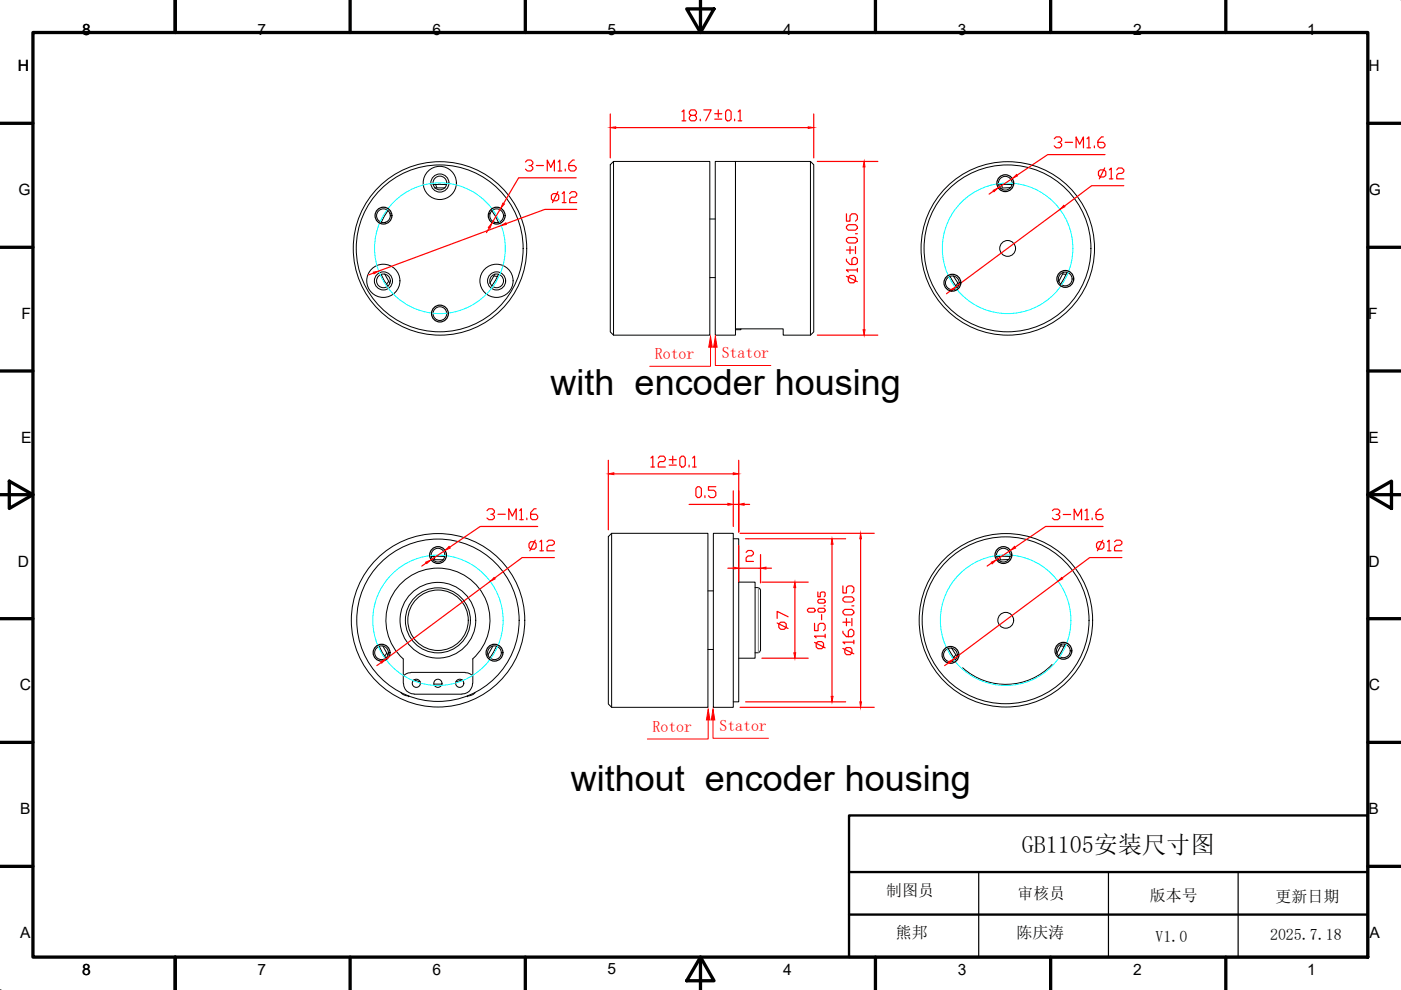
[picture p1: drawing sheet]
<svg xmlns="http://www.w3.org/2000/svg" width="297mm" height="210mm" viewBox="0 0 297 210" stroke-linecap="round" stroke-linejoin="round" font-family="sans-serif">
<!-- layer: 0 -->
<g fill="none" stroke="#000" stroke-width=".7">
<path d="M37.1 0v6.9M74.2 0v6.9M111.4 0v6.9M148.5 0v6.9M185.6 0v6.9M222.8 0v6.9M259.9 0v6.9M7 6.9h283v196h-283zM145.6 1.9h5.8l-2.9 5zM0 26.1h7M290 26.1h7M0 52.4h7"/>
<path d="M290 52.4h7M0 78.7h7M290 78.7h7M0 104.9h7M2 102l5 2.9-5 2.9zM290 104.9l5-2.9v5.8zM290 104.9h7M0 131.2h7M290 131.2h7M0 157.4h7M290 157.4h7M0 183.7h7"/>
<path d="M290 183.7h7M37.1 202.9v7M74.2 202.9v7M111.4 202.9v7M148.5 202.9l2.9 5h-5.8zM148.5 202.9v7M185.6 202.9v7M222.8 202.9v7M259.9 202.9v7"/>
</g>
<path d="M180 172.9h110v30h-110zM180 184.9h110M180 193.9h110" fill="none" stroke="#000" stroke-width=".5"/>
<path d="M235 184.9h55h-27.5v18M0 209.9h.1M207.5 202.9v-18h-27.5h55v18" fill="none" stroke="#000" stroke-width=".25"/>
<g fill="none" stroke="#000" stroke-width=".21">
<path d="M91.8 39.1h2.9M92.1 39.8h2.3M92.3 39.1l.3 .7M130.1 34.2h20.4v36.9h-20.4l-.7-.7v-35.5zM130.1 34.2v36.9M151.6 34.2h20.2l.7 .7v35.5l-.7 .7h-5.7v-1.4h-10.2v-35.5v36.9h-4.3zM171.8 34.2v36.9M212.2 39.1l.3 .6M214.3 39.8l-2.2 .1M214.6 39.1l-2.9 .1M80.8 58.2l1.5 2.5M81.6 47.2h.1"/>
<path d="M81.6 58.1l1.1 2M82.3 44.6l-1.5 2.6M82.4 59.7l-.4 .5M82.7 45.2v.2M103.8 45.2v.2M104.2 44.6l.9 1.3 .6 1.3M104.8 58.5l.7 .1M104.8 47.2h.2M104.9 58.1l-1.1 2M105.7 58.2l-1.5 2.5M150.5 58.9h1.1M150.5 46.4h1.1"/>
<path d="M201.4 58.6l1.5 2.5M202.1 58.5l1.2 1.9M225.3 58.1l.8 .1M225.5 57.7l-1 2M226.2 57.7l-1.3 2.6M157.1 69.7v.2h-1.2M203.1 60l-.5 .7M91.4 118h2.9M91.7 118.7h2.3M91.9 117.9l.3 .7M129 113.8l.7-.7h20.4v36.9h-20.4l-.7-.7zM129.7 113.1v36.9"/>
<path d="M151.2 113.1h4.3v36.9h-4.3zM155.5 114.2h1.1v34.6h-1.1M211.8 118l.3 .6M213.9 118.6l-2.2 .1M214.2 118l-2.9 .1M80.4 137l.6 1.3 .9 1.3M81.2 137l1.1 1.9M82 138.5l-.4 .6M100.2 139.7a11 11 0 0 0 .6-15.9 11 11 0 0 0-15.9 0 11 11 0 0 0 .6 15.9v5.2M100.2 139.7v5.2M104.5 137l-1.1 1.9M105.3 137l-1.5 2.6"/>
<path d="M150.1 137.7h1.1M150.1 125.3h1.1M156.6 123.4h3.5v16.2h-3.5M160.1 138.4h.7M160.1 124.6h.7M160.8 124.6l.3 .2 .1 .2M161.2 137.9l-.1 .3-.3 .1M161.2 125v12.9M201 137.4l1.5 2.5M201.7 137.4l1.2 1.9M202.6 138.9l-.4 .6M224.9 137h.8"/>
<path d="M225.1 136.5l-1.1 2.1M225.8 136.5l-1.3 2.7M85 146.8l.4 .4 1.3 .4M85.6 144.9a2.17 2.17 0 0 0 2.2 2.2M87.1 142.6l-.6 .1-.9 .6M87.1 142.6h11.5M87.8 144.1l1.3 .5M87.8 147.2h10.1M91.9 145h1.9M98 144.1l-1.4 .5M98.6 142.6l.6 .1 1 .6M100.2 144.9a2.17 2.17 0 0 1-2.3 2.2"/>
<path d="M100.8 146.8l-.5 .4-1.2 .4M223.1 140.9a13.6 13.6 0 0 1-19 .7"/>
<circle cx="93.2" cy="38.8" r="3.5"/>
<circle cx="93.3" cy="38.8" r="1.92"/>
<circle cx="93.3" cy="38.8" r="1.46"/>
<circle cx="213.1" cy="38.8" r="1.46"/>
<circle cx="81.3" cy="59.5" r="3.5"/>
<circle cx="81.3" cy="59.6" r="1.92"/>
<circle cx="81.3" cy="59.6" r="1.46"/>
<circle cx="81.3" cy="45.7" r="1.46"/>
<circle cx="93.2" cy="52.7" r="17.7"/>
<circle cx="93.3" cy="52.7" r="18.4"/>
<circle cx="105.3" cy="59.5" r="3.5"/>
<circle cx="105.3" cy="59.6" r="1.92"/>
<circle cx="105.3" cy="45.7" r="1.46"/>
<circle cx="105.3" cy="59.6" r="1.46"/>
<circle cx="201.9" cy="60" r="1.46"/>
<circle cx="213.6" cy="52.7" r="17.7"/>
<circle cx="213.6" cy="52.7" r="1.68"/>
<circle cx="213.7" cy="52.7" r="18.4"/>
<circle cx="225.9" cy="59.1" r="1.46"/>
<circle cx="93.3" cy="66.5" r="1.46"/>
<circle cx="92.9" cy="117.7" r="1.46"/>
<circle cx="212.7" cy="117.7" r="1.46"/>
<circle cx="80.9" cy="138.4" r="1.46"/>
<circle cx="92.8" cy="131.5" r="8"/>
<circle cx="92.8" cy="131.5" r="6.9"/>
<circle cx="92.9" cy="131.5" r="17.2"/>
<circle cx="92.9" cy="131.5" r="18.4"/>
<circle cx="92.9" cy="131.5" r="6.4"/>
<circle cx="104.8" cy="138.4" r="1.46"/>
<circle cx="201.5" cy="138.9" r="1.46"/>
<circle cx="213.2" cy="131.5" r="17.7"/>
<circle cx="213.2" cy="131.5" r="1.68"/>
<circle cx="213.3" cy="131.5" r="18.4"/>
<circle cx="225.5" cy="138" r="1.46"/>
<circle cx="88.3" cy="144.9" r=".86"/>
<circle cx="92.8" cy="144.9" r=".86"/>
<circle cx="97.5" cy="144.9" r=".86"/>
</g>
<path d="M160.8 124.6v13.8" fill="none" stroke="#808080" stroke-width=".21"/>
<g fill="#000" stroke="#000" stroke-width=".21">
<circle cx="86.7" cy="147.6" r=".05"/>
<circle cx="99.1" cy="147.6" r=".05"/>
</g>
<g fill="none" stroke="#0ff" stroke-width=".21">
<circle cx="93.3" cy="52.6" r="13.9"/>
<circle cx="213.6" cy="52.7" r="13.8"/>
<circle cx="92.9" cy="131.5" r="13.8"/>
<circle cx="213.2" cy="131.5" r="13.8"/>
</g>
<g fill="none" stroke="#f00" stroke-width=".25">
<path d="M111.4 34.3l.4-.4h.8l.4 .4v.4l-.4 .4h-.4M112.6 35.1l.4 .4v.3l-.4 .5h-.8l-.4-.5M113.7 35.1h1.5M116 36.3v-2.4l.8 1.6 .7-1.6v2.4M118.3 34.3l.4-.4v2.4M118.3 36.3h.8M119.8 35.8v.5M121.8 33.9h-.4l-.8 .8v1.1l.4 .5h.8l.4-.5v-.3l-.4-.4h-1.2M122.2 37.7h-12.2l-3.2 5.4M129.4 24.2v9.3M130.5 27.1h40.9M144.6 23.7l.4-.4v2.3"/>
<path d="M144.6 25.6h.8M146.5 24.5l-.3-.4v-.4l.3-.4h.8l.4 .4v.4l-.4 .4h-.8l-.3 .4v.4l.3 .3h.8l.4-.3v-.4l-.4-.4M148.5 25.3v.3M149.2 23.3h1.6l-1.2 2.3M151.5 25.3h1.5M151.5 24.1h1.5M152.3 23.3v1.6M154.2 23.3h.4l.4 .4v1.6l-.4 .3h-.4l-.4-.3v-1.6zM155.8 25.3v.3M156.5 23.7l.4-.4v2.3M156.5 25.6h.8M172.5 24.2v9.3"/>
<path d="M173.3 34.2h12.8M183.2 35.4v34.5M214.7 37.8l-3.1 2M223.5 29.4l.4-.4h.8l.4 .4v.4l-.4 .4h-.4M224.7 30.2l.4 .4v.3l-.4 .4h-.8l-.4-.4M225.8 30.2h1.6M228.2 31.3v-2.3l.7 1.6 .8-1.6v2.3M230.5 29.4l.4-.4v2.3M230.5 31.3h.7M232 30.9v.4M232.9 36.4l.4-.4h.8l.4 .4v.8l-.4 .3h-.8l-.4-.3zM233.9 29h-.4l-.7 .8v1.1l.4 .4h.7l.4-.4v-.3l-.4-.4h-1.1"/>
<path d="M234.2 35.6l-1.1 2.3M234.3 32.8h-12.2l-6.5 4.4M235.2 36l.4-.4v2.3M235.2 37.9h.8M236.8 36l.3-.4h.8l.4 .4v.4l-.4 .4h-.8l-.3 .4v.7h1.5M238.3 39.4h-6.9l-5.7 4.3M79.3 57.9l-1.1 .4M103.7 48.3l-.6 1M106.2 44.1l-1.9 3.2M106.3 47.8l-26 9.7M116.9 41.4l.4-.3h.8l.4 .3v.8l-.4 .4h-.8l-.4-.4zM118.3 40.6l-1.2 2.4"/>
<path d="M119.2 41.1l.4-.5v2.4M119.2 43h.8M120.8 41.1l.4-.5h.7l.4 .5v.3l-.4 .4h-.7l-.4 .4v.8h1.5M122.3 44.4h-6.8l-8.2 3M179.5 54.9v.4l.7 .8h1.2l.4-.4v-.8l-.4-.3h-.4l-.4 .3v1.2M179.5 50.7l.4-.3h1.5l.4 .3v.4l-.4 .4h-1.5l-.4-.4zM179.5 45.3v1.6h.7v-1.2l.4-.4h.8l.4 .4v.8l-.4 .4M179.5 58.6l2.3 1.1M179.5 53h1.5M179.9 47.6h1.5l.4 .5v.3l-.4 .4h-1.5l-.4-.4v-.3zM180.2 58.4h.8l.4 .4v.8l-.4 .4h-.8l-.3-.4v-.8zM180.2 52.3v1.5"/>
<path d="M181.4 52.3v1.5M181.4 49.6h.4M181.8 57.2h-2.3l.4 .5M181.8 56.9v.8M210.7 40.5l-1 .7M224.7 44.4l-22.2 16.5M173.3 71.1h12.8M201.6 61.6l-.9 .7M129 97.6v14.7M138 97.1l.4-.4v2.3M138 99h.8M139.6 97.1l.3-.4h.8l.4 .4v.4l-.4 .4h-.8l-.3 .4v.7h1.5"/>
<path d="M141.9 98.6h1.5M141.9 97.5h1.5M142.6 96.7v1.6M144.5 96.7h.4l.4 .4v1.5l-.4 .4h-.4l-.4-.4v-1.5zM146.1 98.6v.4M146.9 97.1l.4-.4v2.3M146.9 99h.7M156.6 97.6v15.2v-8.7M90.4 119.4l-1 .6M94.4 116.7l-3.1 2M103.3 108.3l.4-.4h.7l.4 .4v.4l-.4 .3h-.3M104.4 109l.4 .4v.4l-.4 .4h-.7l-.4-.4"/>
<path d="M105.6 109h1.5M107.9 110.2v-2.3l.7 1.5 .8-1.5v2.3M110.2 108.3l.3-.4v2.3M110.2 110.2h.7M111.7 109.8v.4M112.5 114.9h.8l.4 .4v.7l-.4 .4h-.8l-.3-.4v-.7zM113.5 114.5l-1.2 2.3M113.7 107.9h-.4l-.8 .8v1.1l.4 .4h.8l.3-.4v-.4l-.3-.4h-1.2M114 111.6h-12.2l-6.5 4.4M114.5 114.9l.3-.4v2.3M114.5 116.8h.7M116 114.9l.4-.4h.7l.4 .4v.4l-.4 .3h-.7l-.4 .4v.8h1.5"/>
<path d="M117.5 118.2h-6.8l-5.8 4.4M130.1 100.5h25.4M146.1 106.9h8.2M147.9 103.2h.4l.4 .4v1.5l-.4 .4h-.4l-.4-.4v-1.5zM149.5 105.1v.4M151.8 103.2h-1.6v.7h1.2l.4 .4v.8l-.4 .4h-.8l-.4-.4M155.5 104.1v7.5M155.5 106.9h1.1M156.6 115.7v7.7M156.9 113.1h28.5M157.8 106.9h1.1M158.1 114.2h21.2"/>
<path d="M158.2 117.1l.4-.4h.7l.4 .4v.4l-.4 .4h-.7l-.4 .4v.7h1.5M161.2 117.6v6M176.4 115.4v32.3M182.5 114.2v34.6M210.2 119.4l-.9 .6M214.3 116.7l-3.1 2M223.1 108.3l.4-.4h.8l.4 .4v.4l-.4 .4h-.4M224.3 109.1l.4 .3v.4l-.4 .4h-.8l-.4-.4M225.4 109.1h1.6M227.7 110.2v-2.3l.8 1.5 .8-1.5v2.3M230.1 108.3l.4-.4v2.3M230.1 110.2h.7"/>
<path d="M231.6 109.8v.4M232.5 115.3l.4-.4h.7l.5 .4v.7l-.5 .4h-.7l-.4-.4zM233.5 107.9h-.4l-.7 .8v1.1l.3 .4h.8l.4-.4v-.4l-.4-.3h-1.1M233.8 114.5l-1.1 2.3M233.9 111.6h-12.2l-6.5 4.4M234.8 114.9l.4-.4v2.3M234.8 116.8h.8M236.3 114.9l.4-.4h.8l.4 .4v.4l-.4 .3h-.8l-.4 .4v.8h1.6M237.9 118.2h-6.9l-5.8 4.4M103.9 123.3l-22.2 16.5M154.3 120.5h1.2M156.6 120.5h4.6"/>
<path d="M161.5 123.4h9.9M161.5 139.6h9.9M162.4 120.5h1.2M164.8 132.1l2.3 1.2M165.1 132.3l.4-.4h.8l.4 .4v.7l-.4 .4h-.8l-.4-.4zM167.1 130.8l-2.3-1.2v1.5M168.5 124.6v13.8M171.5 129h1.1l.2 .5-.2 .3h-1.1l-.3-.3v-.2zM172.7 132.2v1.5h.8v-1.1l.4-.4h.7l.4 .4v.7l-.4 .4M172.7 136.2l2.3 1.2M173 136.4l.5-.4h.7l.4 .4v.8l-.4 .3h-.7l-.5-.3zM173.4 125.5v1h.5v-.8l.3-.2h.5l.3 .2v.6l-.3 .2"/>
<path d="M173.6 129h1.1l.3 .5-.3 .3h-1.1l-.2-.3zM173.6 127.1h1.1l.3 .3v.2l-.3 .3h-1.1l-.2-.3zM174.2 130.3v1.1M174.7 128.5h.3M175 134.9h-2.3l.3 .3M175 134.5v.7M178.7 133.8v.4l.8 .8h1.1l.4-.4v-.8l-.4-.4h-.3l-.4 .4v1.2M178.7 126.9l.4-.4h1.5l.4 .4v.4l-.4 .3h-1.5l-.4-.3zM178.7 124.2v1.5h.8v-1.1l.4-.4h.7l.4 .4v.8l-.4 .3M178.7 137.5l2.3 1.1M178.7 131.9h1.6M179.1 137.7l.4-.4h.8l.3 .4v.7l-.3 .4h-.8l-.4-.4z"/>
<path d="M179.1 129.2h1.5l.4 .4v.4l-.4 .4h-1.5l-.4-.4v-.4zM179.5 131.1v1.6M180.6 131.1v1.6M180.6 128.5h.4M181 136.1h-2.3l.4 .4M181 135.7v.8M224.3 123.3l-22.2 16.5M80.8 140.5l-.9 .6M156.9 150h28.5M158.1 148.8h21.2M201.2 140.5l-.9 .6"/>
</g>
<g fill="#f00" stroke="#f00" stroke-width=".21">
<path d="M201.5 61.5l1-.6-.8 .8z"/>
<path d="M225.6 43.5l.2 .3-1.1 .6z"/>
<path d="M210.6 40.4l1-.6-.9 .8z"/>
<path d="M214.7 37.8l.8-.8 .2 .3z"/>
<path d="M201.1 140.3l1-.5-.8 .8z"/>
<path d="M225.1 122.4l.2 .3-1 .6z"/>
<path d="M210.2 119.2l1-.5-.9 .9z"/>
<path d="M215.1 115.8l.2 .4-1 .5z"/>
<path d="M80.7 140.3l1-.5-.8 .8z"/>
<path d="M104.8 122.4l.2 .3-1.1 .6z"/>
<path d="M90.2 119.2l1.1-.5-.8 .8z"/>
<path d="M95.2 115.8l.3 .4-1.1 .5z"/>
<path d="M79.1 57.7l1.2-.2-1 .6z"/>
<path d="M106.3 47.8l.9-.6 .2 .4z"/>
<path d="M104.3 47.3l-.4 1.1-.4-.2z"/>
<path d="M106.6 43.1l.4 .1-.8 .9z"/>
<path d="M183.2 34.2l.2 1.2h-.4z"/>
<path d="M183 69.9h.4l-.2 1.2z"/>
<path d="M129.4 27.1l1.1-.2v.3z"/>
<path d="M171.4 26.9l1.1 .2-1.1 .1z"/>
<path d="M129 100.5l1.1-.3v.4z"/>
<path d="M155.5 100.2l1.1 .3-1.1 .1z"/>
<path d="M155.5 120.2l1.1 .3-1.1 .2z"/>
<path d="M161.2 120.5l1.2-.3v.5z"/>
<path d="M156.6 106.9l1.2-.2v.4z"/>
<path d="M154.3 106.7l1.2 .2-1.2 .2z"/>
<path d="M182.5 113.1l.1 1.1h-.3z"/>
<path d="M182.3 148.8h.3l-.1 1.2z"/>
<path d="M176.4 114.2l.2 1.2h-.4z"/>
<path d="M176.2 147.7h.4l-.2 1.1z"/>
<path d="M168.5 123.4l.2 1.2h-.4z"/>
<path d="M168.3 138.4h.4l-.2 1.2z"/>
</g>
<g fill="none" stroke="#000" stroke-width=".25">
<circle cx="213.1" cy="38.8" r="1.78"/>
<circle cx="81.3" cy="45.7" r="1.78"/>
<circle cx="105.3" cy="45.7" r="1.78"/>
<circle cx="201.9" cy="59.9" r="1.78"/>
<circle cx="225.9" cy="59.1" r="1.78"/>
<circle cx="93.3" cy="66.5" r="1.78"/>
<circle cx="92.9" cy="117.7" r="1.78"/>
<circle cx="212.7" cy="117.7" r="1.78"/>
<circle cx="80.9" cy="138.4" r="1.78"/>
<circle cx="104.8" cy="138.4" r="1.78"/>
<circle cx="201.5" cy="138.9" r="1.78"/>
<circle cx="225.5" cy="138" r="1.78"/>
</g>
<!-- layer: PDF25_0 -->
<g fill="#f00" stroke="#f00" stroke-width=".21">
<path d="M151.7 71.3l.3 2.3h-.7z"/>
<path d="M150.6 71.3l.4 2.3h-.7z"/>
<path d="M151.2 150.4l.4 2.2h-.8z"/>
<path d="M150.1 150.4l.4 2.2h-.7z"/>
</g>
<path d="M150.6 73.6v4.1h-12.8M151.7 73.6v3.9h11.7M150.1 152.6v4.1h-12.8M151.2 152.6v3.9h11.7" fill="none" stroke="#f00" stroke-width=".21"/>
<g font-size="7.6">
<text x="116.7" y="83.8">with encoder housing</text>
<text x="121" y="167.8">without encoder housing</text>
</g>
<text font-size="5.1" x="216.6" y="180.8">GB1105安装尺寸图</text>
<g font-size="3.4" fill="#f00">
<text x="138.8" y="76.1">Rotor</text>
<text x="153" y="75.9">Stator</text>
<text x="138.4" y="155.1">Rotor</text>
<text x="152.5" y="154.9">Stator</text>
</g>
<g font-size="3.4">
<text x="187.9" y="190">制图员</text>
<text x="215.7" y="190.7">审核员</text>
<text x="243.8" y="191">版本号</text>
<text x="270.4" y="191.3">更新日期</text>
<text x="189.9" y="198.9">熊邦</text>
<text x="215.5" y="198.9">陈庆涛</text>
<text x="245" y="199.8">V1.0</text>
<text x="269.3" y="199.2">2025.7.18</text>
</g>
<g font-size="3.3">
<text x="17.5" y="7.3">8</text>
<text x="54.6" y="7.4">7</text>
<text x="91.7" y="7.3">6</text>
<text x="128.8" y="7.3">5</text>
<text x="166.1" y="7.4">4</text>
<text x="203.1" y="7.3">3</text>
<text x="240.2" y="7.4">2</text>
<text x="277.1" y="7.4">1</text>
<text x="3.8" y="15.1">H</text>
<text x="290.1" y="15.1">H</text>
<text x="3.9" y="41.4">G</text>
<text x="290.2" y="41.4">G</text>
<text x="4.6" y="67.6">F</text>
<text x="290.1" y="67.6">F</text>
<text x="4.5" y="93.8">E</text>
<text x="290.1" y="93.8">E</text>
<text x="3.8" y="120.1">D</text>
<text x="290.1" y="120.1">D</text>
<text x="4.2" y="146.4">C</text>
<text x="290.2" y="146.4">C</text>
<text x="4.3" y="172.6">B</text>
<text x="290.1" y="172.6">B</text>
<text x="4.3" y="198.9">A</text>
<text x="290.4" y="198.9">A</text>
<text x="17.5" y="206.6">8</text>
<text x="54.6" y="206.6">7</text>
<text x="91.7" y="206.6">6</text>
<text x="128.8" y="206.6">5</text>
<text x="166.1" y="206.6">4</text>
<text x="203.1" y="206.6">3</text>
<text x="240.2" y="206.7">2</text>
<text x="277.1" y="206.7">1</text>
</g>
</svg>
